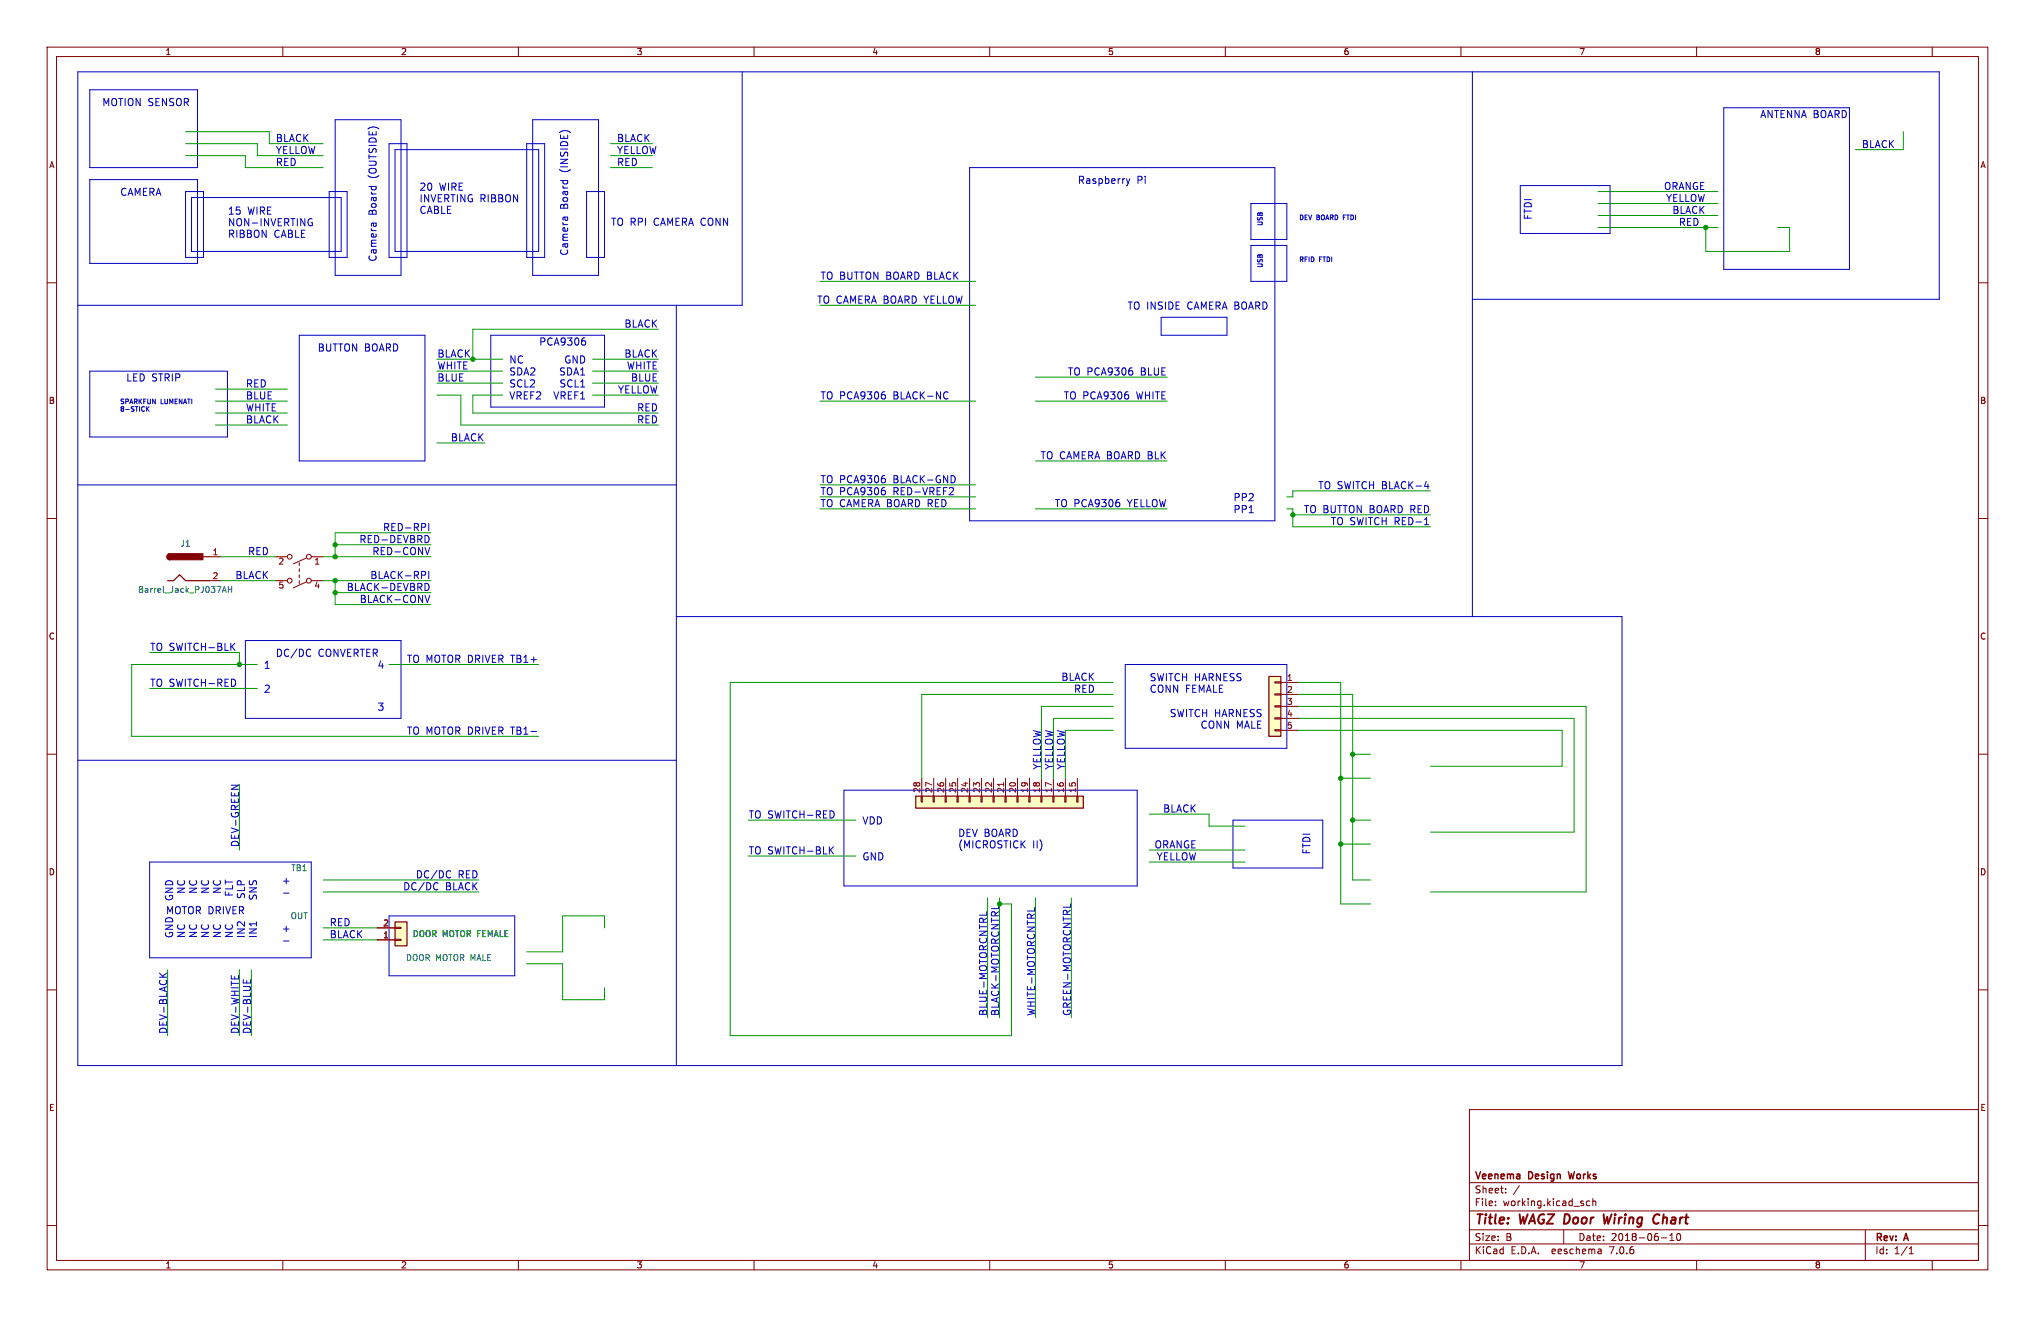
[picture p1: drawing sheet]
<svg xmlns="http://www.w3.org/2000/svg" width="432mm" height="279mm" viewBox="0 0 432 279" stroke-linecap="round" stroke-linejoin="round" font-family="sans-serif">
<g fill="none" stroke="#840000" stroke-width=".21">
<path d="M10 10h411.8v259.4h-411.8zM12 12h407.8v255.4h-407.8zM60 10v2M110 10v2M160 10v2M210 10v2M260 10v2M310 10v2M360 10v2M410 10v2M10 60h2M419.8 60h2"/>
<path d="M10 110h2M44.4 118.1h2.6M58.4 118.1h2.6M63.5 119.4v.6M65 118.4l-2.8 1.2M66 118.1h2.6M419.8 110h2M44.4 123.2h2.6M58.4 123.2h2.6M63.5 120.7v.6M63.5 121.9v.7M63.5 123.2v.6"/>
<path d="M65 123.4l-2.8 1.3M66 123.2h2.6M10 160h2M270.5 144.7h1.3v.2h-1.3zM270.5 147.2h1.3v.2h-1.3zM270.5 149.7h1.3v.3h-1.3zM270.5 152.3h1.3v.2h-1.3zM270.5 154.8h1.3v.3h-1.3zM271.8 144.8h3.8M271.8 147.3h3.8M271.8 149.9h3.8M271.8 152.4h3.8"/>
<path d="M271.8 154.9h3.8M419.8 160h2M195.5 168.9h.2v1.3h-.2zM195.6 165.1v3.8M198 168.9h.2v1.3h-.2zM198.1 165.1v3.8M200.5 168.9h.3v1.3h-.3zM200.7 165.1v3.8M203.1 168.9h.2v1.3h-.2zM203.2 165.1v3.8M205.6 168.9h.3v1.3h-.3zM205.7 165.1v3.8"/>
<path d="M208.2 168.9h.2v1.3h-.2zM208.3 165.1v3.8M210.7 168.9h.2v1.3h-.2zM210.8 165.1v3.8M213.2 168.9h.3v1.3h-.3zM213.4 165.1v3.8M215.8 168.9h.2v1.3h-.2zM215.9 165.1v3.8M218.3 168.9h.3v1.3h-.3zM218.4 165.1v3.8M220.9 168.9h.2v1.3h-.2zM221 165.1v3.8"/>
<path d="M223.4 168.9h.2v1.3h-.2zM223.5 165.1v3.8M225.9 168.9h.3v1.3h-.3zM226.1 165.1v3.8M228.5 168.9h.2v1.3h-.2zM228.6 165.1v3.8M80 199.4h3.8M80 196.9h3.8M83.8 199.3h1.3v.2h-1.3zM83.8 196.7h1.3v.3h-1.3zM10 210h2M419.8 210h2"/>
<path d="M311.8 235.4h108v32h-108zM10 260h2M311.8 256.9h108M311.8 250.9h108M317.3 255.6v.2M317.3 254.9v.1M319.5 252.9v.2M319.5 252.2v.1M322.4 251.5l-1.3 1.9M337.3 254.9l-.4-.1-.3 .3 .2 .6h.5M338 254.9l.2-.1 .3 .1 .1 .9M338 254.3v1.5"/>
<path d="M419.8 260h2M60 267.4v2M110 267.4v2M160 267.4v2M210 267.4v2M260 267.4v2M310 267.4v2M311.8 263.9h108M311.8 260.9h108M331.8 260.9v3M339.7 265.1l.1 .9M339.8 265.9l-.2 .1"/>
<path d="M339.8 265.3l-.2 .1M352.5 262.6h1.2M354.3 263.2h.9M354.3 262.1l.5-.4v1.5M356 261.8l.1-.1a.8 .8 0 0 1 .5 .7 .8 .8 0 0 1-.5 .8 1 1 0 0 1-.1-1.4zM360 267.4v2M395.8 260.9v6.5M405.1 266h.9M405.1 264.9l.4-.4v1.5M410 267.4v2"/>
<circle cx="61.5" cy="118.1" r=".51"/>
<circle cx="65.5" cy="118.1" r=".51"/>
<circle cx="61.5" cy="123.2" r=".51"/>
<circle cx="65.5" cy="123.2" r=".51"/>
</g>
<path d="M340.3 257.6l.2 2 .5-1.4 .2 1.4 .8-2M351.6 257.6l.5 .2M351.9 259.4l-.4 .2" fill="none" stroke="#840000" stroke-width=".4"/>
<path d="M332.8 248.6l.3 1.5" fill="none" stroke="#840000" stroke-width=".3"/>
<g fill="#ffffc2" stroke="#ffffc2" stroke-width=".21">
<path d="M269.2 143.5h2.6v12.7h-2.6z"/>
<path d="M194.3 168.9h35.6v2.6h-35.6z"/>
<path d="M83.8 195.6h2.6v5.1h-2.6z"/>
</g>
<path d="M36.1 117.5l-.5 .2-.2 .4 .2 .5 .5 .1M43.2 118.1h1.2M35.6 123.2h1.2l1.3-1.3 1.3 1.3h5M269.2 143.5h2.6v12.7h-2.6zM194.3 168.9h35.6v2.6h-35.6zM83.8 195.6h2.6v5.1h-2.6z" fill="none" stroke="#840000" stroke-width=".25"/>
<path d="M212.9 166v.8" fill="none" stroke="#a90000" stroke-width=".21"/>
<g fill="#840000" stroke="#840000" stroke-width=".25">
<path d="M35.6 117.7l.5-.2v1.2l-.4-.1-.2-.3z"/>
<path d="M36.1 117.5h7v1.2h-7z"/>
</g>
<path d="M47.2 125.7l.4-1.3 .4 1.3M47.3 125.3h.6M48.4 124.4v1.3M48.4 125h.8M49.2 124.4v1.3" fill="none" stroke="#006464" stroke-width=".21"/>
<g fill="none" stroke="#0000c2" stroke-width=".21">
<path d="M19 19.1h22.9v16.5h-22.9zM157.5 15.2v49.6h-141M312.4 15.2v115.6M19 38.1h22.9v17.8h-22.9zM71.1 25.4h14v33h-14zM82.5 30.5h3.9v24.1h-3.9zM83.8 31.8h30.5v21.5h-30.5zM111.8 30.5h3.8v24.1h-3.8zM113 25.4h14v33h-14zM205.7 35.6h64.8v74.9h-64.8zM239 37.9l.4 1M239.4 38.9l-.4 .5"/>
<path d="M239.7 37.9l-.3 1M322.6 39.4h19v10.1h-19zM365.8 22.9h26.6v34.3h-26.6zM39.4 40.6h3.8v14h-3.8zM40.6 41.9h31.8v11.4h-31.8zM65.6 46.5h.6M66 47.2h.3v.6l-.3 .1-.4-.1M69.8 40.6h3.9v14h-3.9zM79.2 47.3v.2M79.7 47.3l.1 .2M79.8 47.3l-.9 .1M119.8 46.1l.1 .1"/>
<path d="M120.4 46.1l.1 .1M120.5 46.1h-1M124.5 40.6h3.8v14h-3.8zM265.4 43.2h7.6v7.6h-7.6zM265.4 52.1h7.6v7.6h-7.6zM19 78.7h29.3v14h-29.3zM63.5 71.1h26.7v26.7h-26.7zM104.1 71.1h24.2v15.3h-24.2zM123.8 71.7h.3M124 72.3l.3 .3v.3l-.3 .3M143.5 64.8v161.3M240.3 78.8v.6"/>
<path d="M246.4 67.3h13.9v3.8h-13.9zM312.4 63.5h99.1v-48.3h-395v210.9h327.7v-95.3h-200.7M31.2 86.7l.4 .6M31.6 86.3l-.5 .5M187.8 83.8v.7M200.9 83.1l.3 .2M201.2 84.5l-.3 .1M239.4 83.8v.7M16.5 102.9h127M90.8 113.7l.2 .6-.2 .8M91 111.1v1.5M91.2 116.1l-.5 1.6"/>
<path d="M187.8 104.2v.6M187.8 101.6v.7M202.2 103.5l.1 .2-.1 .4-.8 .9h.9M202.5 101.1l.2 .5-.2 .6M237.5 106.7v.7M302.3 103.2h.9M302.3 111.3h.8M302.6 110l.1-.2v1.5M303 102.7v1M49.2 137.1l.6 .9M49.8 136.5l-.8 .8M52.1 135.9h33v16.5h-33z"/>
<path d="M65.6 137.7l.3 .2M65.9 139.1l-.3 .2M90.3 121.4v.5M90.5 123.8a.82 .82 0 0 1 .6 .7 .82 .82 0 0 1-.6 .8M91 121.2v1.5M91.2 126.3l-.5 1.5M112.7 155.2h1.1M238.8 141h34.2v17.8h-34.2zM16.5 161.3h127M176.8 179.6l-.8 .9M179.1 167.6h62.2v20.4h-62.2zM261.6 174h19.1v10.2h-19.1z"/>
<path d="M31.7 182.9h34.3v20.3h-34.3zM60.2 189.5h1.1M60.2 199.6h1.1M82.5 194.3h26.7v12.7h-26.7zM92.6 187.3l.3 .1M92.9 188.6l-.3 .2M95.3 184.7l.3 .2M95.6 186.1l-.3 .1M176.2 180.3l.6 .9M209.4 193.4v.7M211.9 192v.8M33.8 206.4l.9 .9"/>
<path d="M35.4 206.4l-.9 .7M49.1 207v.7M50.6 207v.7M51.6 207.8v.7M52.3 208v.5M53.1 207.8v.7"/>
</g>
<g fill="none" stroke="#009600" stroke-width=".21">
<path d="M39.4 33h12.7v2.6h16.5M39.4 30.5h15.2v2.5h14M39.4 27.9h17.7v2.6h11.5M129.5 33h8.9M129.5 30.5h8.9M129.5 35.6h8.9M403.9 27.9v3.9h-10.2M174 59.7h33M339.1 48.3h25.4M339.1 43.2h25.4M339.1 45.7h25.4M339.1 40.6h25.4"/>
<path d="M361.9 48.3v5h17.8v-5h-2.5M92.7 76.2h14M92.7 78.7h14M125.7 76.2h14M125.7 78.7h14M139.7 69.9h-39.4v6.3M174 64.8h33M45.7 87.6h15.3M45.7 90.2h15.3M45.7 82.6h15.3M45.7 85.1h15.3M92.7 83.8h5.1v6.4h41.9"/>
<path d="M92.7 81.3h14M92.7 94h10.2M106.7 83.8h-6.4v3.8h39.4M125.7 81.3h14M125.7 83.8h14M174 85.1h33M219.7 85.1h27.9M219.7 80h27.9M219.7 97.8h27.9M47 118.1h11.4M68.6 118.1h22.8M71.1 115.6h20.3"/>
<path d="M91.4 113h-20.3v5.1M174 105.4h33M174 108h33M174 102.9h33M219.7 108h27.9M273 108h1.3v3.8h29.2M274.3 109.2h29.2M303.5 104.1h-29.2v1.3h-1.3M31.7 138.4h19.1v2.6M47 123.2h11.4M68.6 123.2h22.8M71.1 123.2v5.1h20.3"/>
<path d="M71.1 125.7h20.3M31.7 146.1h22.9M54.6 141h-26.7v15.2h86.4M82.5 141h31.8M236.2 147.3h-40.6v17.8M236.2 144.8h-81.3v74.9h59.7v-27.9h-2.5M236.2 154.9h-10.1v10.2M236.2 149.9h-15.2v15.2M236.2 152.4h-12.7v12.7M275.6 147.3h11.4v39.4h3.8M275.6 144.8h8.9v47h6.3M275.6 152.4h58.4v24.1h-30.5"/>
<path d="M275.6 154.9h55.9v7.7h-28M275.6 149.9h60.9v39.3h-33M50.8 166.4v13.9M158.7 174h22.9M243.8 172.7h12.7v2.6h7.7M284.5 165.1h6.3M284.5 179.1h6.3M287 160h3.8M287 174h3.8M68.6 189.2h33M68.6 186.7h33M68.6 196.9h11.4"/>
<path d="M68.6 199.4h11.4M128.3 196.9v-2.6h-8.9v7.6h-7.6M158.7 181.6h22.9M209.5 190.5v25.4M212.1 190.5v25.4M219.7 190.5v25.4M227.3 190.5v25.4M243.8 180.3h20.4M243.8 182.9h20.4M35.6 205.7v14M50.8 205.7v14M53.3 205.7v14"/>
<path d="M111.8 204.5h7.6v7.6h8.9v-2.5"/>
</g>
<g fill="#009600" stroke="#009600" stroke-width=".21">
<circle cx="50.8" cy="141" r=".46"/>
<circle cx="71.1" cy="118.1" r=".46"/>
<circle cx="71.1" cy="123.2" r=".46"/>
<circle cx="100.3" cy="76.2" r=".46"/>
<circle cx="71.1" cy="125.7" r=".46"/>
<circle cx="274.3" cy="109.2" r=".46"/>
<circle cx="71.1" cy="115.6" r=".46"/>
<circle cx="287" cy="160" r=".46"/>
<circle cx="284.5" cy="165.1" r=".46"/>
<circle cx="287" cy="174" r=".46"/>
<circle cx="284.5" cy="179.1" r=".46"/>
<circle cx="212.1" cy="191.8" r=".46"/>
<circle cx="361.9" cy="48.3" r=".46"/>
</g>
<g font-size="2.8" fill="#840000">
<text x="312.8" y="260.3">Title:</text>
<text x="322.5" y="260.3">WAGZ Door</text>
<text x="341.9" y="260.3">Wiring</text>
<text x="353.2" y="260.3">Chart</text>
</g>
<g font-size="2.1" fill="#0000c2">
<text x="21.6" y="22.6">MOTION SENSOR</text>
<text x="373.4" y="25.2">ANTENNA BOARD</text>
<text x="58.4" y="35.3">RED</text>
<text x="58.4" y="32.8">YELLOW</text>
<text x="58.4" y="30.2">BLACK</text>
<text x="130.8" y="35.3">RED</text>
<text x="130.8" y="32.8">YELLOW</text>
<text x="130.8" y="30.2">BLACK</text>
<text x="395" y="31.5">BLACK</text>
<text x="25.4" y="41.7">CAMERA</text>
<text x="80" y="37.8" transform="rotate(-90 80 37.8)">(OUTSIDE)</text>
<text x="88.9" y="40.6">20</text>
<text x="93.1" y="40.6">WIRE</text>
<text x="120.6" y="36.6" transform="rotate(-90 120.6 36.6)">(INSIDE)</text>
<text x="228.6" y="39.1">Raspberry</text>
<text x="241.2" y="39.1">Pi</text>
<text x="353" y="40.4">ORANGE</text>
<text x="48.3" y="45.6">15</text>
<text x="52.5" y="45.6">WIRE</text>
<text x="80" y="45.8" transform="rotate(-90 80 45.8)">Board</text>
<text x="88.9" y="43">INVERTING RIBBON</text>
<text x="88.9" y="45.5">CABLE</text>
<text x="120.6" y="44.5" transform="rotate(-90 120.6 44.5)">Board</text>
<text x="325.1" y="46.7" transform="rotate(-90 325.1 46.7)">FTDI</text>
<text x="353.4" y="42.9">YELLOW</text>
<text x="354.8" y="45.5">BLACK</text>
<text x="48.3" y="48.1">NON-INVERTING</text>
<text x="48.3" y="50.6">RIBBON</text>
<text x="58.1" y="50.6">CABLE</text>
<text x="129.5" y="48">TO RPI</text>
<text x="138.7" y="48">CAMERA CONN</text>
<text x="356.2" y="48">RED</text>
<text x="80" y="55.6" transform="rotate(-90 80 55.6)">Camera</text>
<text x="120.6" y="54.4" transform="rotate(-90 120.6 54.4)">Camera</text>
<text x="174" y="59.4">TO BUTTON BOARD BLACK</text>
<text x="173.3" y="64.5">TO CAMERA BOARD YELLOW</text>
<text x="239.2" y="65.8">TO INSIDE</text>
<text x="252" y="65.8">CAMERA BOARD</text>
<text x="132.4" y="69.6">BLACK</text>
<text x="67.3" y="74.7">BUTTON BOARD</text>
<text x="92.7" y="76">BLACK</text>
<text x="107.9" y="77.2">NC</text>
<text x="114.3" y="73.4">PCA9306</text>
<text x="119.7" y="77.2">GND</text>
<text x="132.4" y="76">BLACK</text>
<text x="26.7" y="81">LED STRIP</text>
<text x="52.1" y="82.3">RED</text>
<text x="92.7" y="81">BLUE</text>
<text x="92.7" y="78.5">WHITE</text>
<text x="107.9" y="79.8">SDA2</text>
<text x="107.9" y="82.3">SCL2</text>
<text x="118.6" y="79.8">SDA1</text>
<text x="118.6" y="82.3">SCL1</text>
<text x="131.1" y="83.6">YELLOW</text>
<text x="132.9" y="78.5">WHITE</text>
<text x="133.8" y="81">BLUE</text>
<text x="226.5" y="79.8">TO PCA9306</text>
<text x="242.1" y="79.8">BLUE</text>
<text x="52.1" y="89.9">BLACK</text>
<text x="52.1" y="87.4">WHITE</text>
<text x="52.1" y="84.8">BLUE</text>
<text x="107.9" y="84.8">VREF2</text>
<text x="117.3" y="84.8">VREF1</text>
<text x="135.1" y="89.9">RED</text>
<text x="135.1" y="87.4">RED</text>
<text x="174" y="84.8">TO PCA9306</text>
<text x="189.5" y="84.8">BLACK-NC</text>
<text x="225.7" y="84.8">TO PCA9306</text>
<text x="241.2" y="84.8">WHITE</text>
<text x="95.6" y="93.7">BLACK</text>
<text x="220.7" y="97.5">TO CAMERA BOARD BLK</text>
<text x="174" y="105.2">TO PCA9306</text>
<text x="174" y="102.6">TO PCA9306</text>
<text x="174" y="107.7">TO CAMERA BOARD RED</text>
<text x="189.5" y="105.2">RED-VREF2</text>
<text x="189.5" y="102.6">BLACK-GND</text>
<text x="223.8" y="107.7">TO PCA9306</text>
<text x="239.3" y="107.7">YELLOW</text>
<text x="261.6" y="106.4">PP2</text>
<text x="279.6" y="103.9">TO SWITCH BLACK-4</text>
<text x="81.2" y="112.8">RED-RPI</text>
<text x="261.6" y="109">PP1</text>
<text x="276.6" y="109">TO BUTTON BOARD RED</text>
<text x="282.3" y="111.5">TO SWITCH RED-1</text>
<text x="52.6" y="117.9">RED</text>
<text x="76.2" y="115.3">RED-DEVBRD</text>
<text x="79" y="117.9">RED-CONV</text>
<text x="49.9" y="122.9">BLACK</text>
<text x="73.5" y="125.5">BLACK-DEVBRD</text>
<text x="78.5" y="122.9">BLACK-RPI</text>
<text x="76.3" y="128">BLACK-CONV</text>
<text x="31.7" y="138.2">TO SWITCH-BLK</text>
<text x="55.9" y="142">1</text>
<text x="58.4" y="139.5">DC/DC</text>
<text x="67.4" y="139.5">CONVERTER</text>
<text x="80" y="142">4</text>
<text x="86.3" y="140.7">TO MOTOR DRIVER TB1+</text>
<text x="31.7" y="145.8">TO SWITCH-RED</text>
<text x="55.9" y="147.1">2</text>
<text x="225.1" y="144.5">BLACK</text>
<text x="227.8" y="147.1">RED</text>
<text x="243.8" y="144.6">SWITCH HARNESS</text>
<text x="243.8" y="147.1">CONN FEMALE</text>
<text x="80" y="150.9">3</text>
<text x="86.3" y="156">TO MOTOR DRIVER TB1-</text>
<text x="248.2" y="152.2">SWITCH HARNESS</text>
<text x="254.7" y="154.7">CONN MALE</text>
<text x="221" y="163.3" transform="rotate(-90 221 163.3)">YELLOW</text>
<text x="223.5" y="163.3" transform="rotate(-90 223.5 163.3)">YELLOW</text>
<text x="226.1" y="163.3" transform="rotate(-90 226.1 163.3)">YELLOW</text>
<text x="158.7" y="173.7">TO SWITCH-RED</text>
<text x="246.7" y="172.5">BLACK</text>
<text x="50.8" y="179.8" transform="rotate(-90 50.8 179.8)">DEV-GREEN</text>
<text x="182.9" y="175">VDD</text>
<text x="203.2" y="177.6">DEV BOARD</text>
<text x="158.7" y="181.4">TO SWITCH-BLK</text>
<text x="182.9" y="182.6">GND</text>
<text x="203.2" y="180.1">(MICROSTICK</text>
<text x="219" y="180.1">II)</text>
<text x="244.9" y="180.1">ORANGE</text>
<text x="245.4" y="182.6">YELLOW</text>
<text x="278.1" y="181.4" transform="rotate(-90 278.1 181.4)">FTDI</text>
<text x="36.8" y="191.2" transform="rotate(-90 36.8 191.2)">GND</text>
<text x="39.4" y="189.7" transform="rotate(-90 39.4 189.7)">NC</text>
<text x="41.9" y="189.7" transform="rotate(-90 41.9 189.7)">NC</text>
<text x="44.4" y="189.7" transform="rotate(-90 44.4 189.7)">NC</text>
<text x="47" y="189.7" transform="rotate(-90 47 189.7)">NC</text>
<text x="49.5" y="190.3" transform="rotate(-90 49.5 190.3)">FLT</text>
<text x="52.1" y="190.8" transform="rotate(-90 52.1 190.8)">SLP</text>
<text x="54.6" y="191.1" transform="rotate(-90 54.6 191.1)">SNS</text>
<text x="59.7" y="187.7">+</text>
<text x="85.5" y="189">DC/DC</text>
<text x="88.2" y="186.4">DC/DC</text>
<text x="94.5" y="189">BLACK</text>
<text x="97.2" y="186.4">RED</text>
<text x="35.2" y="194.1">MOTOR DRIVER</text>
<text x="59.7" y="197.9">+</text>
<text x="69.8" y="196.6">RED</text>
<text x="36.8" y="199.1" transform="rotate(-90 36.8 199.1)">GND</text>
<text x="39.4" y="199.1" transform="rotate(-90 39.4 199.1)">NC</text>
<text x="41.9" y="199.1" transform="rotate(-90 41.9 199.1)">NC</text>
<text x="44.4" y="199.1" transform="rotate(-90 44.4 199.1)">NC</text>
<text x="47" y="199.1" transform="rotate(-90 47 199.1)">NC</text>
<text x="49.5" y="199.1" transform="rotate(-90 49.5 199.1)">NC</text>
<text x="52.1" y="199.1" transform="rotate(-90 52.1 199.1)">IN2</text>
<text x="54.6" y="199.1" transform="rotate(-90 54.6 199.1)">IN1</text>
<text x="69.8" y="199.1">BLACK</text>
<text x="209.5" y="215.7" transform="rotate(-90 209.5 215.7)">BLUE-MOTORCNTRL</text>
<text x="212.1" y="215.7" transform="rotate(-90 212.1 215.7)">BLACK-MOTORCNTRL</text>
<text x="219.7" y="215.7" transform="rotate(-90 219.7 215.7)">WHITE-MOTORCNTRL</text>
<text x="227.3" y="215.7" transform="rotate(-90 227.3 215.7)">GREEN-MOTORCNTRL</text>
<text x="35.6" y="219.5" transform="rotate(-90 35.6 219.5)">DEV-BLACK</text>
<text x="50.8" y="219.5" transform="rotate(-90 50.8 219.5)">DEV-WHITE</text>
<text x="53.3" y="219.5" transform="rotate(-90 53.3 219.5)">DEV-BLUE</text>
</g>
<g font-size="2.1" fill="#840000">
<text x="312.8" y="250.6">Veenema</text>
<text x="324.4" y="250.6">Design</text>
<text x="333.6" y="250.6">Works</text>
<text x="312.8" y="256.1">File:</text>
<text x="312.8" y="253.4">Sheet:</text>
<text x="318.9" y="256.1">working.kicad_sch</text>
<text x="312.8" y="263.5">Size:</text>
<text x="319.5" y="263.5">B</text>
<text x="334.8" y="263.5">Date:</text>
<text x="341.8" y="263.5">2018-06-10</text>
<text x="397.8" y="263.7">Rev:</text>
<text x="404.2" y="263.7">A</text>
<text x="312.8" y="266.3">KiCad</text>
<text x="320.5" y="266.3">E.D.A.</text>
<text x="329.4" y="266.3">eeschema</text>
<text x="341.8" y="266.3">7.0.6</text>
<text x="397.8" y="266.3">Id:</text>
<text x="401.9" y="266.3">1/1</text>
</g>
<g font-size="1.8" fill="#840000">
<text x="35" y="11.9">1</text>
<text x="85" y="11.9">2</text>
<text x="135" y="11.9">3</text>
<text x="185" y="11.9">4</text>
<text x="235" y="11.9">5</text>
<text x="285" y="11.9">6</text>
<text x="335" y="11.9">7</text>
<text x="385" y="11.9">8</text>
<text x="10.3" y="35.9">A</text>
<text x="420.1" y="35.9">A</text>
<text x="10.3" y="85.9">B</text>
<text x="420.1" y="85.9">B</text>
<text x="10.3" y="135.9">C</text>
<text x="420.1" y="135.9">C</text>
<text x="10.3" y="185.9">D</text>
<text x="420.1" y="185.9">D</text>
<text x="10.3" y="235.9">E</text>
<text x="420.1" y="235.9">E</text>
<text x="35" y="269.3">1</text>
<text x="85" y="269.3">2</text>
<text x="135" y="269.3">3</text>
<text x="185" y="269.3">4</text>
<text x="235" y="269.3">5</text>
<text x="285" y="269.3">6</text>
<text x="335" y="269.3">7</text>
<text x="385" y="269.3">8</text>
</g>
<g font-size="1.8" fill="#006464">
<text x="38.2" y="116.2">J1</text>
<text x="29.2" y="126">Barrel_Jack_PJ037AH</text>
<text x="61.7" y="185">TB1</text>
<text x="61.6" y="195.2">OUT</text>
<text x="87.5" y="199">DOOR MOTOR FEMALE</text>
<text x="86" y="204.1">DOOR MOTOR MALE</text>
</g>
<g font-size="1.8" fill="#a90000">
<text x="45" y="117.9">1</text>
<text x="45" y="122.9">2</text>
<text x="59" y="120.1">2</text>
<text x="59" y="125.2">5</text>
<text x="66.6" y="120.1">1</text>
<text x="66.6" y="125.2">4</text>
<text x="273" y="144.5">1</text>
<text x="273" y="147.1">2</text>
<text x="273" y="149.6">3</text>
<text x="273" y="152.1">4</text>
<text x="273" y="154.7">5</text>
<text x="195.3" y="168.3" transform="rotate(-90 195.3 168.3)">28</text>
<text x="197.9" y="168.3" transform="rotate(-90 197.9 168.3)">27</text>
<text x="200.4" y="168.3" transform="rotate(-90 200.4 168.3)">26</text>
<text x="202.9" y="168.3" transform="rotate(-90 202.9 168.3)">25</text>
<text x="205.5" y="168.3" transform="rotate(-90 205.5 168.3)">24</text>
<text x="208" y="168.3" transform="rotate(-90 208 168.3)">23</text>
<text x="210.6" y="168.3" transform="rotate(-90 210.6 168.3)">22</text>
<text x="213.1" y="168.3" transform="rotate(-90 213.1 168.3)">21</text>
<text x="215.6" y="168.3" transform="rotate(-90 215.6 168.3)">20</text>
<text x="218.2" y="168.3" transform="rotate(-90 218.2 168.3)">19</text>
<text x="220.7" y="168.3" transform="rotate(-90 220.7 168.3)">18</text>
<text x="223.3" y="168.3" transform="rotate(-90 223.3 168.3)">17</text>
<text x="225.8" y="168.3" transform="rotate(-90 225.8 168.3)">16</text>
<text x="228.3" y="168.3" transform="rotate(-90 228.3 168.3)">15</text>
<text x="81.2" y="196.6">2</text>
<text x="81.2" y="199.1">1</text>
</g>
<g font-size="1.4" fill="#0000c2">
<text x="275.6" y="46.7">DEV BOARD</text>
<text x="285.2" y="46.7">FTDI</text>
<text x="268" y="48" transform="rotate(-90 268 48)">USB</text>
<text x="268" y="56.9" transform="rotate(-90 268 56.9)">USB</text>
<text x="275.6" y="55.6">RFID</text>
<text x="279.9" y="55.6">FTDI</text>
<text x="25.4" y="85.8">SPARKFUN</text>
<text x="25.4" y="87.4">8-STICK</text>
<text x="34.1" y="85.8">LUMENATI</text>
</g>
</svg>
